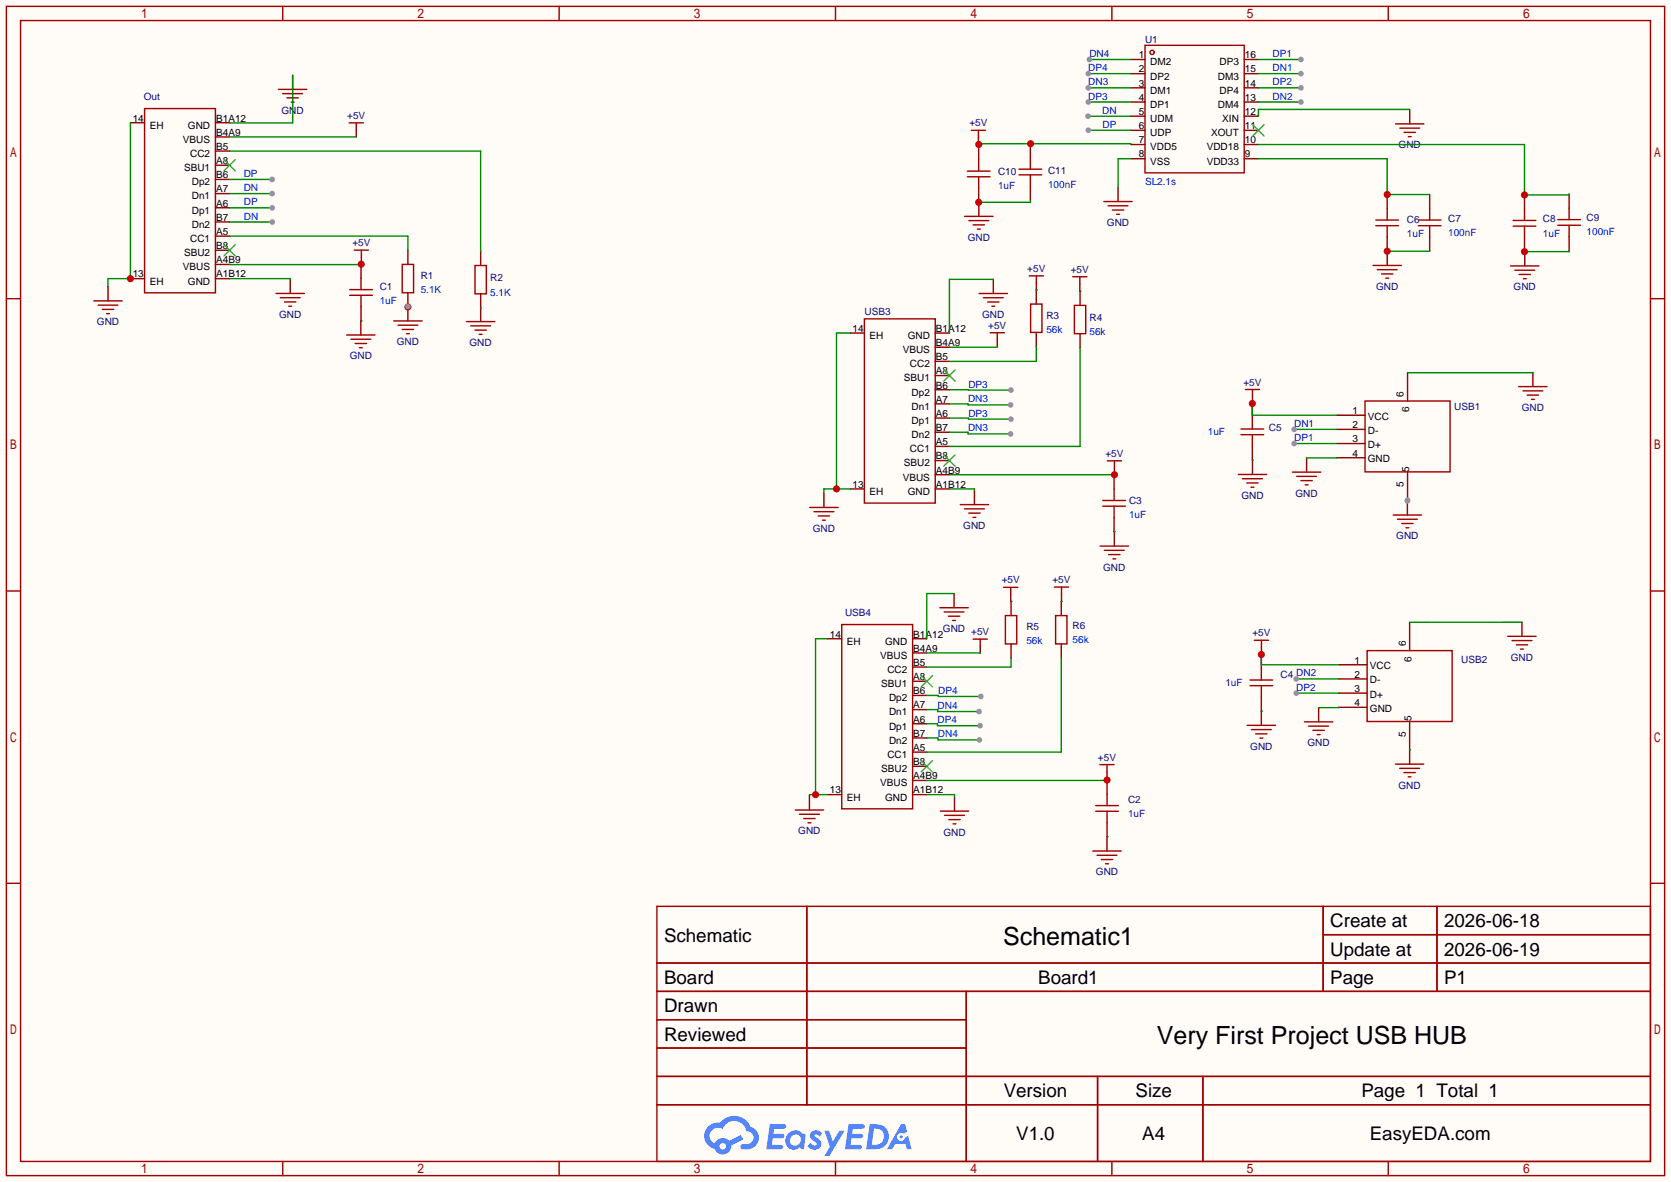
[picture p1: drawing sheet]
<svg xmlns="http://www.w3.org/2000/svg" width="299mm" height="212mm" viewBox="0 0 299 212" stroke-linecap="round" stroke-linejoin="round" font-family="sans-serif">
<path d="M0 0h299.5v211.8h-299.5z" fill="#fffcf7"/>
<g fill="none" stroke="#a10000" stroke-width=".25">
<path d="M1.1 1.1h297.2v209.6h-297.2zM3.7 3.7h292.1v204.5h-292.1zM50.7 1.1v2.6M100.2 1.1v2.6M149.7 1.1v2.6M199.3 1.1v2.6M248.8 1.1v2.6M1.1 53.5h2.6M295.8 53.5h2.5M1.1 105.9h2.6M295.8 105.9h2.5M1.1 158.3h2.6"/>
<path d="M295.8 158.3h2.5M117.7 162.4h178.1v45.8h-178.1zM117.7 172.6h178.1M117.7 177.7h178.1M144.6 162.4v35.6M173.2 177.7v30.5M237.1 162.4v15.3M237.1 167.5h58.7M257.5 162.4v15.3M117.7 182.8h55.5M117.7 192.9h178.1M117.7 187.8h55.5"/>
<path d="M117.7 198h178.1M196.7 192.9v15.3M215.6 192.9v15.3M50.7 208.2v2.5M100.2 208.2v2.5M149.7 208.2v2.5M199.3 208.2v2.5M248.8 208.2v2.5"/>
</g>
<g fill="#5487ff">
<path d="M145.5 202.8a1.3 1.3 0 0 1 1.8 .3l-.4 .6a.54 .54 0 0 0-.9-.2l.1 .2a1.58 1.58 0 0 1 1.1 1.6 1.43 1.43 0 0 1-2.5 .1l.5-.6a.64 .64 0 0 0 .5 .5 .64 .64 0 0 0 .7-.3l-.2-.2a1.6 1.6 0 0 1-1-1.6z"/>
<path d="M147.7 202.7h.9l.7 1.9 1.1-1.9h.9l-2.7 4.5h-.9l1-1.7z"/>
<path d="M138 201.5h1.6a1.31 1.31 0 0 1 1.2 .2 .4 .4 0 0 1-.3 .6h-1.8l-.1 .9h1.6a.4 .4 0 0 1 .4 .4 .4 .4 0 0 1-.4 .4h-1.7l-.2 1.2h.8a1.23 1.23 0 0 1 1.2 .2 .39 .39 0 0 1-.3 .6h-2.7z"/>
<path d="M152.1 201.5h1.6a1.32 1.32 0 0 1 1.3 .2 .39 .39 0 0 1-.4 .6h-1.7l-.2 .9h1.7a.4 .4 0 0 1 .3 .4 .4 .4 0 0 1-.4 .4h-1.7l-.2 1.2h.8a1.23 1.23 0 0 1 1.2 .2 .39 .39 0 0 1-.3 .6h-2.7z"/>
<path d="M161.5 201.5h.7l.4 1.3-.7 .4a.75 .75 0 0 0-1.1 .3 .75 .75 0 0 0 .5 1 .75 .75 0 0 0 .9-.6l.6-.3 .6 2.4h-.9l-.2-1h-1.9l-.5 1h-.9z"/>
<path d="M155.9 201.5l-.7 4.5h1.5a2.27 2.27 0 0 0 2.6-2.3 2.27 2.27 0 0 0-2.7-2.2zM156.6 202.3a1.5 1.5 0 0 1 1.8 1.5 1.5 1.5 0 0 1-1.9 1.4h-.3z"/>
<path d="M141.3 203.1a1.62 1.62 0 0 0-.4 2.1 1.62 1.62 0 0 0 2 .7l.4-.3 .3 .3 .5 .1 .3-2.5-.2-.3h-.4a1.58 1.58 0 0 0-2.5-.1zM141.9 203.6a.98 .98 0 0 1 1.5 .2 .98 .98 0 0 1-.6 1.5 .94 .94 0 0 1-1.2-.4 .94 .94 0 0 1 .3-1.3z"/>
<path d="M126.9 201.9a2.37 2.37 0 0 0 1.2 4 1.54 1.54 0 0 0 1.7 1 1.54 1.54 0 0 0 1.3-1.6l2.1-1.1-.5-.8-2 1.1a1.57 1.57 0 0 0-2.6 .4 1.5 1.5 0 0 1-.8-2.1 1.5 1.5 0 0 1 2.2-.5 2.23 2.23 0 0 1 2.3-1.4 2.23 2.23 0 0 1 2 1.8 1.16 1.16 0 0 1 1.2 1.1 1.16 1.16 0 0 1-1 1.3h-.7a.47 .47 0 0 0-.6 .3 .47 .47 0 0 0 .4 .6 2.23 2.23 0 0 0 2.3-.7 2.23 2.23 0 0 0 .4-2.3 2.16 2.16 0 0 0-1.3-1.1 3.2 3.2 0 0 0-5.4-.7l-1.2 .1zM129 205.4a.58 .58 0 0 1 1.1 0 .58 .58 0 0 1-1.1 0z"/>
<circle cx="161.5" cy="203.8" r=".28"/>
</g>
<g fill="none" stroke="#a10000" stroke-width=".25">
<path d="M205.2 8.1h17.8v22.9h-17.8zM154.9 57.1h12.7v33.1h-12.7zM150.9 111.9h12.7v33.1h-12.7z"/>
<circle cx="206.5" cy="9.4" r=".38"/>
</g>
<g fill="none" stroke="#870000" stroke-width=".25">
<path d="M202.7 10.7h2.5M202.7 13.2h2.5M202.7 15.7h2.5M202.7 18.3h2.5M223 10.7h2.5M223 13.2h2.5M223 15.7h2.5M223 18.3h2.5M202.7 20.8h2.5M202.7 23.4h2.5M202.7 25.9h2.5M202.7 28.4h2.5"/>
<path d="M223 20.8h2.5M223 23.4h2.5M223 25.9h2.5M223 28.4h2.5M152.4 59.7h2.5M167.6 59.7h2.5M167.6 77.5h2.5M167.6 74.9h2.5M167.6 72.4h2.5M167.6 69.8h2.5M167.6 67.3h2.5M167.6 64.8h2.5"/>
<path d="M167.6 62.2h2.5M252.3 66.8v5.1M152.4 87.6h2.5M167.6 87.6h2.5M167.6 85.1h2.5M167.6 82.5h2.5M167.6 80h2.5M252.3 84.6v5.1M148.3 114.5h2.6M163.6 119.6h2.5M163.6 117h2.5M163.6 114.5h2.5"/>
<path d="M163.6 139.9h2.5M163.6 137.3h2.5M163.6 134.8h2.5M163.6 132.3h2.5M163.6 129.7h2.5M163.6 127.2h2.5M163.6 124.6h2.5M163.6 122.1h2.5M148.3 142.4h2.6M163.6 142.4h2.5"/>
</g>
<path d="M224.5 22.3l2 2.1M226.5 22.3l-2 2.1M169.1 66.3l2.1 2M171.2 66.3l-2.1 2M169.1 81.5l2.1 2.1M171.2 81.5l-2.1 2.1M165.1 136.3l2 2M165.1 121.1l2 2M167.1 136.3l-2 2M167.1 121.1l-2 2" fill="none" stroke="#3c3" stroke-width=".25"/>
<circle cx="252.3" cy="89.7" r=".51" fill="#999"/>
<g fill="none" stroke="#a10000" stroke-width=".25">
<path d="M25.9 19.5h12.7v33h-12.7zM49.9 16h5.1M50.7 16.8h3.5M51.4 17.5h2.1M52.2 18.3h.5M62.6 22h2.5M63.8 22v1.3M49.5 52.6h5.1M50.2 53.4h3.6M51 54.1h2M51.8 54.9h.5M63.5 44.8h2.5"/>
<path d="M64.8 44.8v1.3M70.6 57.5h5M71.3 58.3h3.6M72.1 59h2M72.8 59.8h.6M83.6 57.6h5.1M84.4 58.4h3.5M85.1 59.2h2.1M85.9 59.9h.5M244.6 71.9h15.3v12.7h-15.3zM245 116.6h15.2v12.7h-15.2z"/>
</g>
<g fill="none" stroke="#870000" stroke-width=".25">
<path d="M52.4 13.5v2.5M23.4 22h2.5M38.6 39.8h2.5M38.6 37.2h2.5M38.6 34.7h2.5M38.6 32.2h2.5M38.6 29.6h2.5M38.6 27.1h2.5M38.6 24.5h2.5M38.6 22h2.5M63.8 23.3v1.3M23.4 49.9h2.5"/>
<path d="M38.6 49.9h2.5M38.6 47.4h2.5M38.6 44.9h2.5M38.6 42.3h2.5M52 50.1v2.5M64.8 46.1v1.3M73.1 55v2.5M86.1 55.1v2.5M239.6 79.5h5M239.6 77h5M239.6 74.4h5M239.6 82h5"/>
<path d="M239.9 119.1h5.1M252.6 111.5v5.1M239.9 126.8h5.1M239.9 124.2h5.1M239.9 121.7h5.1M252.6 129.3v5.1"/>
</g>
<path d="M40.1 28.6l2.1 2M42.2 28.6l-2.1 2M40.1 43.8l2.1 2.1M42.2 43.8l-2.1 2.1" fill="none" stroke="#3c3" stroke-width=".25"/>
<path d="M52.5 13.5v8.5h-11.3M23.4 22v27.9h-4.1v1.5M41.1 24.5h22.7M41.1 49.9h10.9v.2M41.2 47.3h23.5" fill="none" stroke="#008700" stroke-width=".25"/>
<circle cx="23.4" cy="49.9" r=".63" fill="#c00"/>
<path d="M19.4 51.4v2.5M73.1 44.8v2.6M73.1 52.5v2.5M86.1 45v2.6M86.1 52.7v2.5" fill="none" stroke="#870000" stroke-width=".25"/>
<path d="M16.8 53.9h5.1M17.6 54.7h3.5M18.3 55.5h2.1M19.1 56.2h.5M72.1 47.4h2v5.1h-2zM85.1 47.6h2.1v5.1h-2.1z" fill="none" stroke="#a10000" stroke-width=".25"/>
<path d="M41.1 27.1h45v17.9M41.1 42.3h32v2.5M73.1 54.9v.1M86.1 55.1v.1" fill="none" stroke="#008700" stroke-width=".25"/>
<circle cx="73.1" cy="55" r=".63" fill="#c00"/>
<circle cx="73.1" cy="54.9" r=".51" fill="#999"/>
<path d="M195 20.8h7.6" fill="none" stroke="#008700" stroke-width=".25"/>
<circle cx="195" cy="20.8" r=".51" fill="#999"/>
<path d="M41.1 32.2h7.7" fill="none" stroke="#008700" stroke-width=".25"/>
<circle cx="48.8" cy="32.2" r=".51" fill="#999"/>
<path d="M41.2 37.2h7.6" fill="none" stroke="#008700" stroke-width=".25"/>
<circle cx="48.8" cy="37.2" r=".51" fill="#999"/>
<path d="M41.2 39.8h7.6" fill="none" stroke="#008700" stroke-width=".25"/>
<circle cx="48.8" cy="39.8" r=".51" fill="#999"/>
<path d="M41.1 34.7h7.7" fill="none" stroke="#008700" stroke-width=".25"/>
<circle cx="48.8" cy="34.7" r=".51" fill="#999"/>
<path d="M195 23.3h7.7" fill="none" stroke="#008700" stroke-width=".25"/>
<circle cx="195" cy="23.3" r=".51" fill="#999"/>
<path d="M252.6 19.7v2.5M200.4 33.6v2.5" fill="none" stroke="#870000" stroke-width=".25"/>
<path d="M197.8 36.1h5.1M198.6 36.9h3.5M199.4 37.6h2M200.1 38.4h.5M250.1 22.2h5.1M250.9 23h3.5M251.6 23.7h2.1M252.4 24.5h.5" fill="none" stroke="#a10000" stroke-width=".25"/>
<path d="M252.7 19.6h-27.2v1.2M202.7 28.4h-2.3v5.1M202.7 25.9v-.1h-27.3v.3M166.1 132.3h2v.3h7.4" fill="none" stroke="#008700" stroke-width=".25"/>
<circle cx="175.5" cy="132.6" r=".51" fill="#999"/>
<path d="M166.1 127.2h2l-.1 .3h7.5" fill="none" stroke="#008700" stroke-width=".25"/>
<circle cx="175.5" cy="127.5" r=".51" fill="#999"/>
<path d="M195.2 10.7h7.5" fill="none" stroke="#008700" stroke-width=".25"/>
<circle cx="195.2" cy="10.7" r=".51" fill="#999"/>
<path d="M166.1 124.6h2.1v.2h7.6" fill="none" stroke="#008700" stroke-width=".25"/>
<circle cx="175.8" cy="124.8" r=".51" fill="#999"/>
<path d="M166.1 129.7h1.9v.4h7.6" fill="none" stroke="#008700" stroke-width=".25"/>
<circle cx="175.6" cy="130.1" r=".51" fill="#999"/>
<path d="M195 13.2h7.7" fill="none" stroke="#008700" stroke-width=".25"/>
<circle cx="195" cy="13.2" r=".51" fill="#999"/>
<path d="M170.1 77.5h3.4v.3h7.6" fill="none" stroke="#008700" stroke-width=".25"/>
<circle cx="181.1" cy="77.8" r=".51" fill="#999"/>
<path d="M195 15.7h7.7" fill="none" stroke="#008700" stroke-width=".25"/>
<circle cx="195" cy="15.7" r=".51" fill="#999"/>
<path d="M170.1 72.4h3.4v.2h7.6" fill="none" stroke="#008700" stroke-width=".25"/>
<circle cx="181.1" cy="72.6" r=".51" fill="#999"/>
<path d="M195 18.3h7.7" fill="none" stroke="#008700" stroke-width=".25"/>
<circle cx="195" cy="18.3" r=".51" fill="#999"/>
<path d="M170.1 74.9h3.5v.2h7.6" fill="none" stroke="#008700" stroke-width=".25"/>
<circle cx="181.2" cy="75.1" r=".51" fill="#999"/>
<path d="M170.1 69.8l11.1 .1" fill="none" stroke="#008700" stroke-width=".25"/>
<circle cx="181.2" cy="69.9" r=".51" fill="#999"/>
<path d="M225.5 10.7h7.6" fill="none" stroke="#008700" stroke-width=".25"/>
<circle cx="233.1" cy="10.7" r=".51" fill="#999"/>
<path d="M225.5 13.2h7.6" fill="none" stroke="#008700" stroke-width=".25"/>
<circle cx="233.1" cy="13.2" r=".51" fill="#999"/>
<path d="M225.5 15.7h7.6" fill="none" stroke="#008700" stroke-width=".25"/>
<circle cx="233.1" cy="15.7" r=".51" fill="#999"/>
<path d="M225.5 18.3h7.6" fill="none" stroke="#008700" stroke-width=".25"/>
<circle cx="233.1" cy="18.3" r=".51" fill="#999"/>
<path d="M231.9 77h7.7" fill="none" stroke="#008700" stroke-width=".25"/>
<circle cx="231.9" cy="77" r=".51" fill="#999"/>
<path d="M231.9 79.5h7.7" fill="none" stroke="#008700" stroke-width=".25"/>
<circle cx="231.9" cy="79.5" r=".51" fill="#999"/>
<path d="M232.3 121.7h7.6" fill="none" stroke="#008700" stroke-width=".25"/>
<circle cx="232.3" cy="121.7" r=".51" fill="#999"/>
<path d="M232.3 124.2h7.6" fill="none" stroke="#008700" stroke-width=".25"/>
<circle cx="232.3" cy="124.2" r=".51" fill="#999"/>
<path d="M252.2 89.8v2.5M272.8 111.5v2.5M252.6 134.4v2.5" fill="none" stroke="#870000" stroke-width=".25"/>
<path d="M270.2 114h5.1M271 114.8h3.5M271.7 115.6h2.1M272.5 116.3h.5M250.1 136.9h5.1M250.8 137.7h3.6M251.6 138.5h2M252.4 139.2h.5" fill="none" stroke="#a10000" stroke-width=".25"/>
<path d="M252.6 134.4h.1" fill="none" stroke="#008700" stroke-width=".25"/>
<circle cx="252.2" cy="89.8" r=".51" fill="#999"/>
<path d="M272.2 69.3h5.1M272.9 70.1h3.6M273.7 70.8h2M274.5 71.6h.5M249.7 92.3h5.1M250.4 93.1h3.6M251.2 93.8h2M252 94.6h.5" fill="none" stroke="#a10000" stroke-width=".25"/>
<path d="M274.7 66.7v2.6" fill="none" stroke="#870000" stroke-width=".25"/>
<path d="M152.4 59.7h-2.5v27.9M252.3 66.8h22.4M152.4 87.6h-4.7v.7M272.8 111.5h-20.2" fill="none" stroke="#008700" stroke-width=".25"/>
<circle cx="149.9" cy="87.6" r=".64" fill="#c00"/>
<path d="M148.3 114.5h-2.1v27.9M146.2 142.4h2.1M146.2 142.4h-1.1v.2" fill="none" stroke="#008700" stroke-width=".25"/>
<circle cx="146.2" cy="142.4" r=".63" fill="#c00"/>
<g fill="none" stroke="#870000" stroke-width=".25">
<path d="M178 50.1v2.5M185.7 59.6v2.5M185.7 50.7v3.8M193.5 50.9v1.2M193.6 52.2v2.5M193.6 59.8v2.5M178.7 60.9v1.3M224.4 72.3v2.6M224.4 79.9v2.6M224.5 71.1v1.2M147.7 88.4v2.5M174.6 87.9v2.5"/>
<path d="M199.7 83.9v1.2M234.2 82.1v2.5M171 106.4v2.5M175.7 115.8v1.3M181.1 106.5v1.3M181.2 107.8v2.5M181.2 115.4v2.5M190.2 107.8v2.5M190.2 115.4v2.5M190.2 106.5v1.3M226 117.3v2.5M226.1 116v1.3"/>
<path d="M198.4 138.3v1.3M226 124.9v2.6M236.3 126.8v2.6M145.1 142.6v2.6M171.1 142.8v2.6"/>
</g>
<g fill="none" stroke="#a10000" stroke-width=".25">
<path d="M175.5 52.6h5.1M176.2 53.4h3.6M177 54.1h2M177.5 59.6h2.5M177.8 54.9h.5M178.7 59.6v1.3M184.5 49.4h2.5M184.7 54.5h2v5.1h-2zM185.7 49.4v1.3M192.3 49.6h2.5M192.5 54.7h2.1v5.1h-2.1zM193.5 49.6v1.3"/>
<path d="M222.4 77.9h4.1M222.4 76.9h4.1M223.2 69.8h2.5M224.4 74.9v2M224.4 77.9v2M224.5 69.8v1.3M145.1 90.9h5.1M145.9 91.7h3.5M146.6 92.5h2.1M147.4 93.2h.5M172.1 90.4h5.1M172.9 91.2h3.5"/>
<path d="M173.6 92h2M174.4 92.7h.5M198.4 82.6h2.6M199.7 82.6v1.3M231.6 84.6h5.1M232.4 85.4h3.5M233.1 86.1h2.1M233.9 86.9h.5M168.4 108.9h5.1M169.2 109.7h3.6M170 110.4h2M170.7 111.2h.5"/>
<path d="M174.4 114.5h2.5M175.7 114.5v1.3M179.9 105.3h2.5M180.2 110.3h2v5.1h-2zM181.1 105.3v1.2M189 105.2h2.5M189.2 110.3h2v5.1h-2zM190.2 105.2v1.3M224.8 114.8h2.5M226 119.8v2.1M226.1 114.8v1.2M197.1 137h2.6"/>
<path d="M198.4 137v1.3M224 122.9h4.1M224 121.9h4.1M226 122.9v2M233.8 129.4h5.1M234.5 130.1h3.6M235.3 130.9h2M236.1 131.7h.5M142.5 145.2h5.1M143.3 145.9h3.5M144 146.7h2.1M144.8 147.5h.5"/>
<path d="M168.5 145.4h5.1M169.3 146.1h3.5M170 146.9h2.1M170.8 147.7h.5"/>
</g>
<g fill="none" stroke="#008700" stroke-width=".25">
<path d="M178 50.1h-7.9v9.6M185.7 52h.1M193.6 52.2h.1M170.1 62.2h8.6M185.7 62.1v2.7h-15.6M193.6 62.3v17.7h-23.5M224.4 72.3v2.1h15.2M170.1 85.1h29.6M170.1 87.6h4.5v.3M234.2 82.1h5.4M166.1 117l9.6 .1M171 106.4h-4.9v8.1"/>
<path d="M181.2 107.8h.1M181.2 117.9v1.7h-15.1M190.2 107.8h.1M190.2 117.9v16.9h-24.1M198.4 139.5v.4h-32.3M239.9 126.8h-3.6M166.1 142.4h5v.4"/>
</g>
<circle cx="224.4" cy="72.3" r=".63" fill="#c00"/>
<path d="M226 117.3l.1 1.8h13.8" fill="none" stroke="#008700" stroke-width=".25"/>
<circle cx="226" cy="117.3" r=".64" fill="#c00"/>
<path d="M64.7 47.3v2.6M224.5 82.5v2.5M226 127.5v2.5" fill="none" stroke="#870000" stroke-width=".25"/>
<path d="M221.9 85h5.1M222.7 85.8h3.5M223.4 86.6h2.1M224.2 87.3h.5M223.5 130h5.1M224.3 130.8h3.5M225 131.5h2.1M225.8 132.3h.5" fill="none" stroke="#a10000" stroke-width=".25"/>
<path d="M224.4 82.5h.1M226 127.5h.1" fill="none" stroke="#008700" stroke-width=".25"/>
<circle cx="64.7" cy="47.3" r=".64" fill="#c00"/>
<path d="M64.7 55v2.5M198.4 139.8v2.5" fill="none" stroke="#870000" stroke-width=".25"/>
<path d="M62.7 51.9h4M62.7 52.9h4M64.7 49.9v2M64.7 52.9v2.1" fill="none" stroke="#a10000" stroke-width=".25"/>
<circle cx="198.4" cy="139.8" r=".63" fill="#c00"/>
<path d="M199.7 85.1v2.6M198.4 147.4v2.6" fill="none" stroke="#870000" stroke-width=".25"/>
<path d="M196.4 144.4h4M196.4 145.4h4M198.4 142.3v2.1M198.4 145.4v2" fill="none" stroke="#a10000" stroke-width=".25"/>
<circle cx="199.7" cy="85.1" r=".63" fill="#c00"/>
<path d="M184.7 25.7v2.6M64.7 57.5v2.5M199.7 92.7v2.6M199.7 95.3v2.6M198.4 150v2.5" fill="none" stroke="#870000" stroke-width=".25"/>
<g fill="none" stroke="#a10000" stroke-width=".25">
<path d="M62.1 60h5.1M62.9 60.8h3.5M63.7 61.6h2M64.4 62.3h.5M197.2 97.9h5M197.6 89.7h4.1M197.6 90.7h4.1M197.9 98.6h3.6M198.7 99.4h2M199.7 87.7v2M199.7 90.7v2M199.4 100.2h.6"/>
<path d="M195.8 152.5h5.1M196.6 153.3h3.6M197.4 154h2M198.1 154.8h.5"/>
</g>
<path d="M64.7 57.5h.1M199.7 95.3h.1M198.4 150h.1" fill="none" stroke="#008700" stroke-width=".25"/>
<circle cx="184.7" cy="25.8" r=".64" fill="#c00"/>
<path d="M175.4 26.1v2.5M175.4 33.7v2.6M184.7 33.4v2.5M248.6 34.9v2.5M256.2 34.9v2.5M273.2 34.9v2.6M281.2 34.8v2.5M248.6 42.5v2.5M256.2 42.5v2.5M273.2 42.6v2.5M281.2 42.4v2.5" fill="none" stroke="#870000" stroke-width=".25"/>
<g fill="none" stroke="#a10000" stroke-width=".25">
<path d="M173.4 30.7h4M173.4 31.7h4M175.4 28.6v2.1M175.4 31.7v2M182.6 30.3h4.1M182.6 31.3h4.1M184.7 28.3v2M184.7 31.3v2.1M246.6 39.4h4M248.6 37.4v2M254.2 39.4h4M256.2 37.4v2"/>
<path d="M271.2 39.5h4M273.2 37.5v2M279.2 39.4h4M281.2 37.3v2.1M246.6 40.5h4M248.6 40.5v2M254.2 40.5h4M256.2 40.5v2M271.2 40.5h4M273.2 40.5v2.1M279.2 40.4h4M281.2 40.4v2"/>
</g>
<path d="M225.5 25.9h47.7v9h8v-.1" fill="none" stroke="#008700" stroke-width=".25"/>
<circle cx="273.2" cy="34.9" r=".63" fill="#c00"/>
<path d="M225.5 28.4h23.1v6.5h7.6M281.2 44.9v.2h-8" fill="none" stroke="#008700" stroke-width=".25"/>
<circle cx="248.6" cy="34.9" r=".64" fill="#c00"/>
<path d="M248.6 45h7.6" fill="none" stroke="#008700" stroke-width=".25"/>
<path d="M175.3 24.6v1.3" fill="none" stroke="#870000" stroke-width=".25"/>
<circle cx="175.4" cy="25.9" r=".64" fill="#c00"/>
<path d="M174.1 23.4h2.5M175.3 23.4v1.2" fill="none" stroke="#a10000" stroke-width=".25"/>
<path d="M184.7 35.9v.4h-9.3" fill="none" stroke="#008700" stroke-width=".25"/>
<path d="M175.4 36.2v2.6" fill="none" stroke="#870000" stroke-width=".25"/>
<circle cx="175.4" cy="36.3" r=".64" fill="#c00"/>
<path d="M172.9 38.8h5.1M173.6 39.5h3.6M174.4 40.3h2M175.2 41.1h.5" fill="none" stroke="#a10000" stroke-width=".25"/>
<path d="M248.6 45v2.6" fill="none" stroke="#870000" stroke-width=".25"/>
<circle cx="248.6" cy="45" r=".64" fill="#c00"/>
<path d="M246.1 47.6h5M246.8 48.3h3.6M247.6 49.1h2M248.4 49.9h.5" fill="none" stroke="#a10000" stroke-width=".25"/>
<path d="M273.3 45.1v2.6" fill="none" stroke="#870000" stroke-width=".25"/>
<circle cx="273.2" cy="45.1" r=".63" fill="#c00"/>
<path d="M270.7 47.7h5.1M271.5 48.4h3.5M272.2 49.2h2.1M273 49.9h.5" fill="none" stroke="#a10000" stroke-width=".25"/>
<g font-size="4.5">
<text x="179.8" y="169.3">Schematic1</text>
<text x="207.3" y="187.1">Very First Project USB HUB</text>
</g>
<g font-size="3.4">
<text x="238.4" y="166.2">Create at</text>
<text x="258.8" y="166.2">2026-06-18</text>
<text x="119" y="168.7">Schematic</text>
<text x="238.4" y="171.3">Update at</text>
<text x="258.8" y="171.3">2026-06-19</text>
<text x="119" y="176.4">Board</text>
<text x="186.1" y="176.4">Board1</text>
<text x="238.4" y="176.4">Page</text>
<text x="258.8" y="176.4">P1</text>
<text x="119" y="181.4">Drawn</text>
<text x="119" y="186.5">Reviewed</text>
<text x="179.9" y="196.7">Version</text>
<text x="203.5" y="196.7">Size</text>
<text x="244" y="196.7">Page 1 Total 1</text>
<text x="182.1" y="204.3">V1.0</text>
<text x="204.7" y="204.3">A4</text>
<text x="245.5" y="204.3">EasyEDA.com</text>
</g>
<g font-size="1.8" fill="#00f">
<text x="195.2" y="10.2">DN4</text>
<text x="228.1" y="10.2">DP1</text>
<text x="195" y="12.8">DP4</text>
<text x="195" y="15.3">DN3</text>
<text x="195" y="17.8">DP3</text>
<text x="228.1" y="12.8">DN1</text>
<text x="228.1" y="15.3">DP2</text>
<text x="228.1" y="17.8">DN2</text>
<text x="197.5" y="20.4">DN</text>
<text x="197.6" y="22.9">DP</text>
<text x="43.7" y="31.7">DP</text>
<text x="43.7" y="34.3">DN</text>
<text x="178.9" y="33.9">1uF</text>
<text x="187.8" y="33.7">100nF</text>
<text x="205.2" y="33.1">SL2.1s</text>
<text x="43.7" y="36.8">DP</text>
<text x="43.7" y="39.3">DN</text>
<text x="252.2" y="42.5">1uF</text>
<text x="259.5" y="42.3">100nF</text>
<text x="276.5" y="42.4">1uF</text>
<text x="284.3" y="42.1">100nF</text>
<text x="75.4" y="52.5">5.1K</text>
<text x="87.8" y="53">5.1K</text>
<text x="68" y="54.5">1uF</text>
<text x="187.5" y="59.6">56k</text>
<text x="195.3" y="60.1">56k</text>
<text x="173.6" y="69.5">DP3</text>
<text x="173.5" y="77.3">DN3</text>
<text x="173.5" y="72.1">DN3</text>
<text x="173.6" y="74.7">DP3</text>
<text x="216.5" y="77.9">1uF</text>
<text x="231.9" y="76.5">DN1</text>
<text x="231.9" y="79">DP1</text>
<text x="202.3" y="92.8">1uF</text>
<text x="183.9" y="115.5">56k</text>
<text x="192.2" y="115.3">56k</text>
<text x="168.2" y="124.4">DP4</text>
<text x="219.6" y="122.9">1uF</text>
<text x="232.3" y="123.8">DP2</text>
<text x="168" y="129.6">DP4</text>
<text x="168" y="127.1">DN4</text>
<text x="168.1" y="132.2">DN4</text>
<text x="202.2" y="146.5">1uF</text>
</g>
<g font-size="1.8">
<text x="204.1" y="10.4">1</text>
<text x="206.1" y="11.7">DM2</text>
<text x="218.6" y="11.7">DP3</text>
<text x="223.1" y="10.4">16</text>
<text x="204.1" y="13">2</text>
<text x="204.1" y="15.5">3</text>
<text x="206.1" y="14.3">DP2</text>
<text x="206.1" y="16.8">DM1</text>
<text x="218.3" y="14.3">DM3</text>
<text x="218.6" y="16.8">DP4</text>
<text x="223.1" y="15.5">14</text>
<text x="223.1" y="13">15</text>
<text x="23.8" y="21.8">14</text>
<text x="26.8" y="23.1">EH</text>
<text x="33.7" y="23.1">GND</text>
<text x="38.7" y="21.8">B1A12</text>
<text x="204.1" y="18.1">4</text>
<text x="204.1" y="20.6">5</text>
<text x="204.1" y="23.1">6</text>
<text x="206.1" y="19.3">DP1</text>
<text x="206.1" y="21.9">UDM</text>
<text x="218.3" y="19.3">DM4</text>
<text x="219.1" y="21.9">XIN</text>
<text x="223.1" y="23.1">11</text>
<text x="223.1" y="20.6">12</text>
<text x="223.1" y="18.1">13</text>
<text x="32.8" y="25.6">VBUS</text>
<text x="34.1" y="28.1">CC2</text>
<text x="38.7" y="29.4">A8</text>
<text x="38.7" y="26.9">B5</text>
<text x="38.7" y="24.3">B4A9</text>
<text x="204.1" y="25.7">7</text>
<text x="204.1" y="28.2">8</text>
<text x="206.1" y="24.4">UDP</text>
<text x="206.1" y="27">VDD5</text>
<text x="206.1" y="29.5">VSS</text>
<text x="216.3" y="29.5">VDD33</text>
<text x="216.3" y="27">VDD18</text>
<text x="217.1" y="24.4">XOUT</text>
<text x="223.1" y="28.2">9</text>
<text x="223.1" y="25.7">10</text>
<text x="33" y="30.7">SBU1</text>
<text x="34.4" y="35.8">Dn1</text>
<text x="34.4" y="33.2">Dp2</text>
<text x="38.7" y="34.5">A7</text>
<text x="38.7" y="31.9">B6</text>
<text x="34.4" y="40.8">Dn2</text>
<text x="34.4" y="38.3">Dp1</text>
<text x="38.7" y="39.6">B7</text>
<text x="38.7" y="37">A6</text>
<text x="33" y="45.9">SBU2</text>
<text x="34.1" y="43.4">CC1</text>
<text x="38.7" y="47.2">A4B9</text>
<text x="38.7" y="44.6">B8</text>
<text x="38.7" y="42.1">A5</text>
<text x="23.8" y="49.7">13</text>
<text x="26.8" y="51">EH</text>
<text x="32.8" y="48.5">VBUS</text>
<text x="33.7" y="51">GND</text>
<text x="38.7" y="49.7">A1B12</text>
<text x="152.8" y="59.5">14</text>
<text x="167.7" y="59.5">B1A12</text>
<text x="155.9" y="60.7">EH</text>
<text x="161.8" y="63.3">VBUS</text>
<text x="162.7" y="60.7">GND</text>
<text x="163.1" y="65.8">CC2</text>
<text x="167.7" y="64.5">B5</text>
<text x="167.7" y="62">B4A9</text>
<text x="162" y="68.4">SBU1</text>
<text x="163.4" y="70.9">Dp2</text>
<text x="167.7" y="69.6">B6</text>
<text x="167.7" y="67.1">A8</text>
<text x="251.6" y="71.1" transform="rotate(-90 251.6 71.1)">6</text>
<text x="163.4" y="76">Dp1</text>
<text x="163.4" y="73.4">Dn1</text>
<text x="167.7" y="77.2">B7</text>
<text x="167.7" y="74.7">A6</text>
<text x="167.7" y="72.2">A7</text>
<text x="242.4" y="76.7">2</text>
<text x="242.4" y="74.2">1</text>
<text x="245.1" y="77.8">D-</text>
<text x="245.1" y="75.2">VCC</text>
<text x="252.6" y="73.9" transform="rotate(-90 252.6 73.9)">6</text>
<text x="162" y="83.6">SBU2</text>
<text x="163.1" y="81.1">CC1</text>
<text x="163.4" y="78.5">Dn2</text>
<text x="167.7" y="82.3">B8</text>
<text x="167.7" y="79.8">A5</text>
<text x="242.4" y="81.8">4</text>
<text x="242.4" y="79.3">3</text>
<text x="245.1" y="82.8">GND</text>
<text x="245.1" y="80.3">D+</text>
<text x="152.8" y="87.4">13</text>
<text x="155.9" y="88.7">EH</text>
<text x="161.8" y="86.1">VBUS</text>
<text x="162.7" y="88.7">GND</text>
<text x="167.7" y="87.4">A1B12</text>
<text x="167.7" y="84.9">A4B9</text>
<text x="251.6" y="87.3" transform="rotate(-90 251.6 87.3)">5</text>
<text x="252.6" y="84.6" transform="rotate(-90 252.6 84.6)">5</text>
<text x="148.7" y="114.3">14</text>
<text x="151.8" y="115.5">EH</text>
<text x="157.7" y="118.1">VBUS</text>
<text x="158.6" y="115.5">GND</text>
<text x="163.7" y="119.3">B5</text>
<text x="163.7" y="116.8">B4A9</text>
<text x="163.7" y="114.3">B1A12</text>
<text x="242.7" y="118.9">1</text>
<text x="245.5" y="119.9">VCC</text>
<text x="251.9" y="115.8" transform="rotate(-90 251.9 115.8)">6</text>
<text x="252.9" y="118.6" transform="rotate(-90 252.9 118.6)">6</text>
<text x="157.9" y="123.1">SBU1</text>
<text x="159" y="120.6">CC2</text>
<text x="159.3" y="125.7">Dp2</text>
<text x="163.7" y="124.4">B6</text>
<text x="163.7" y="121.9">A8</text>
<text x="242.7" y="124">3</text>
<text x="242.7" y="121.5">2</text>
<text x="245.5" y="125">D+</text>
<text x="245.5" y="122.5">D-</text>
<text x="159.3" y="130.8">Dp1</text>
<text x="159.3" y="128.2">Dn1</text>
<text x="163.7" y="129.5">A6</text>
<text x="163.7" y="127">A7</text>
<text x="242.7" y="126.5">4</text>
<text x="245.5" y="127.6">GND</text>
<text x="252.9" y="129.3" transform="rotate(-90 252.9 129.3)">5</text>
<text x="159" y="135.8">CC1</text>
<text x="159.3" y="133.3">Dn2</text>
<text x="163.7" y="137.1">B8</text>
<text x="163.7" y="134.6">A5</text>
<text x="163.7" y="132">B7</text>
<text x="251.9" y="132.1" transform="rotate(-90 251.9 132.1)">5</text>
<text x="148.7" y="142.2">13</text>
<text x="151.8" y="143.5">EH</text>
<text x="157.7" y="140.9">VBUS</text>
<text x="157.9" y="138.4">SBU2</text>
<text x="158.6" y="143.5">GND</text>
<text x="163.7" y="142.2">A1B12</text>
<text x="163.7" y="139.7">A4B9</text>
</g>
<g font-size="1.8" fill="#000080">
<text x="205.2" y="7.7">U1</text>
<text x="25.8" y="17.9">Out</text>
<text x="50.4" y="20.4">GND</text>
<text x="62.2" y="21.3">+5V</text>
<text x="173.7" y="22.7">+5V</text>
<text x="250.7" y="26.6">GND</text>
<text x="178.9" y="31.3">C10</text>
<text x="187.8" y="31.2">C11</text>
<text x="198.4" y="40.5">GND</text>
<text x="252.2" y="39.9">C6</text>
<text x="259.5" y="39.8">C7</text>
<text x="276.5" y="39.9">C8</text>
<text x="284.3" y="39.6">C9</text>
<text x="63.1" y="44.1">+5V</text>
<text x="173.4" y="43.2">GND</text>
<text x="68" y="51.9">C1</text>
<text x="75.4" y="50">R1</text>
<text x="87.8" y="50.4">R2</text>
<text x="184.1" y="48.7">+5V</text>
<text x="191.9" y="48.9">+5V</text>
<text x="246.6" y="52">GND</text>
<text x="271.3" y="52">GND</text>
<text x="17.4" y="58.3">GND</text>
<text x="50" y="57">GND</text>
<text x="155" y="56.4">USB3</text>
<text x="176" y="57">GND</text>
<text x="177.1" y="58.9">+5V</text>
<text x="187.5" y="57.1">R3</text>
<text x="195.3" y="57.6">R4</text>
<text x="62.7" y="64.4">GND</text>
<text x="71.1" y="61.9">GND</text>
<text x="84.1" y="62">GND</text>
<text x="222.8" y="69.1">+5V</text>
<text x="227.4" y="77.2">C5</text>
<text x="260.6" y="73.6">USB1</text>
<text x="272.7" y="73.7">GND</text>
<text x="198.1" y="81.9">+5V</text>
<text x="222.5" y="89.4">GND</text>
<text x="232.2" y="89">GND</text>
<text x="145.7" y="95.3">GND</text>
<text x="172.6" y="94.8">GND</text>
<text x="202.3" y="90.3">C3</text>
<text x="250.2" y="96.7">GND</text>
<text x="179.5" y="104.6">+5V</text>
<text x="188.6" y="104.5">+5V</text>
<text x="197.7" y="102.2">GND</text>
<text x="151.4" y="110.3">USB4</text>
<text x="169" y="113.3">GND</text>
<text x="174" y="113.8">+5V</text>
<text x="183.9" y="112.9">R5</text>
<text x="192.2" y="112.7">R6</text>
<text x="224.4" y="114">+5V</text>
<text x="261.9" y="118.9">USB2</text>
<text x="270.8" y="118.4">GND</text>
<text x="229.5" y="121.4">C4 DN2</text>
<text x="196.8" y="136.3">+5V</text>
<text x="224.1" y="134.4">GND</text>
<text x="234.3" y="133.7">GND</text>
<text x="202.2" y="144">C2</text>
<text x="250.6" y="141.3">GND</text>
<text x="143.1" y="149.5">GND</text>
<text x="169.1" y="149.7">GND</text>
<text x="196.4" y="156.9">GND</text>
</g>
</svg>
